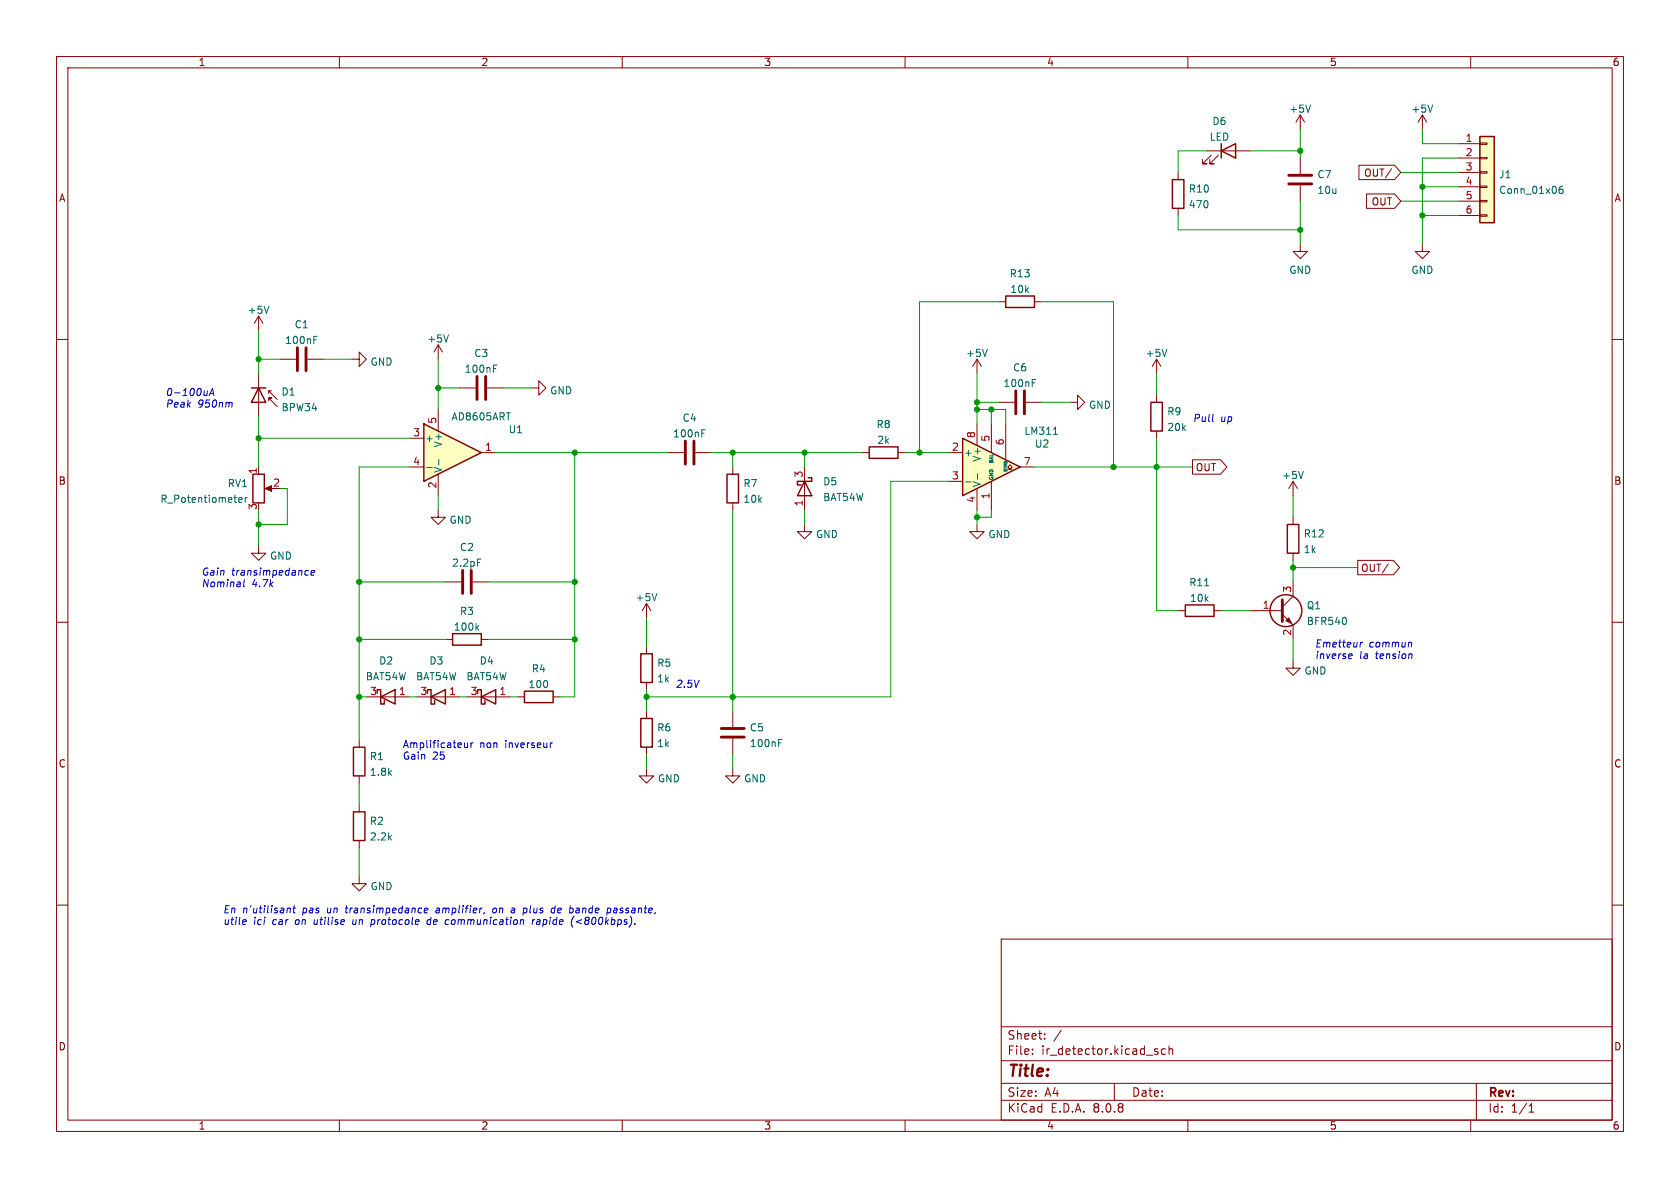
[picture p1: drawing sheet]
<svg xmlns="http://www.w3.org/2000/svg" width="297mm" height="210mm" viewBox="0 0 297 210" stroke-linecap="round" stroke-linejoin="round" font-family="sans-serif">
<g fill="none" stroke="#840000" stroke-width=".18">
<path d="M10 10h277v190h-277zM12 12h273v186h-273zM60 10v2M110 10v2M160 10v2M210 10v2M260 10v2M45.7 55.9l-.7 1.3M45.7 55.9v2.5M45.7 55.9l.8 1.3M10 60h2M45.7 66v7.7"/>
<path d="M47.5 70.9v-.5h.5h-.5l1.5 1.5M47.5 69.1v.5M48 69.1h-.5l1.5 1.5M176.5 71.1h2.8M181.4 71.1h2.7M285 60h2M129.5 82.6v1.2M129.5 88.9v1.3M152.4 80h1.3M158.7 80h1.3M10 110h2M114.3 114.3v1.3"/>
<path d="M285 110h2M114.3 120.7v1.2M63.5 154.9v1.3h1.3l-1.3 1.3-1.3-1.3h1.3M10 160h2M177 166h108v32h-108zM285 160h2M60 198v2M110 198v2M160 198v2M177 194.5h108M177 191.5h108M177 187.5h108"/>
<path d="M177 181.5h108M182.5 186.3v.1M182.5 185.5v.1M184.7 183.6v.1M184.7 182.8v.1M187.6 182.1l-1.3 2M197 191.5v3M204.3 185.9l.4 .1v.2l-.2 .2h-.3M204.3 185.4l.4 .1M206 185.5l-.4-.1-.3 .3v.4l.2 .2h.5M206.7 185.5l.2-.1 .3 .1 .1 .9M206.7 184.9v1.5"/>
<path d="M210 198v2M260 198v2M261 191.5v6.5M270.3 196.6h.9M270.3 195.5l.4-.4v1.5"/>
</g>
<path d="M179.6 69.1v4.1M181.1 69.1v4.1" fill="none" stroke="#840000" stroke-width=".51"/>
<path d="M47.5 54.1l-.4 1.3M182.5 67.7h.4M182.5 67.1h.6" fill="none" stroke="#006464" stroke-width=".18"/>
<path d="M44.4 68.6h2.6M45.7 68.6l1.3 2.5h-2.6zM153.7 79h5v2h-5zM128.5 83.8h2.1v5.1h-2.1zM113.3 115.6h2v5.1h-2z" fill="none" stroke="#840000" stroke-width=".25"/>
<path d="M170.2 77.5l10.1 5.1-10.1 5z" fill="#ffffc2"/>
<path d="M170.2 77.5l10.1 5.1-10.1 5zM203.5 71.1h2v5.1h-2zM44.7 83.8h2v5.1h-2zM142.2 85.1l1.3 2.5h-2.5zM142.9 84.5h.6v.6h-2.5v.6h.6M80 112h5.1v2h-5.1zM66.7 122.6v-.7h.6v2.6h.6v-.7M67.3 123.2l2.5-1.3v2.6z" fill="none" stroke="#840000" stroke-width=".25"/>
<g fill="none" stroke="#840000" stroke-width=".18">
<path d="M172.7 74.9v3.8M175.3 74.9v5.1M177.8 74.9v6.4M189.2 71.1h1.3v-1.2l1.3 1.2-1.3 1.3v-1.3M204.5 63.5l-.8 1.3M204.5 63.5v2.5M204.5 69.9v1.2M204.5 76.2v1.3M204.5 63.5l.7 1.3M45.7 96.5v1.3h1.3l-1.3 1.3-1.3-1.3h1.3M45.7 82.6v1.2M47.2 86.4h1.1"/>
<path d="M77.5 90.2v1.2h1.2l-1.2 1.3-1.3-1.3h1.3M118.1 80h2.8M122.9 80h2.8M142.2 82.6v7.6M167.6 80h2.6M167.6 85.1h2.6M172.7 92.7v1.3h1.3l-1.3 1.3-1.3-1.3h1.3M172.7 86.4v3.8M175.3 85.1v5.1M178.2 82.9h.4l-.4-.3 .4-.4 .3 .4-.3 .3h.3M180.3 82.6h2.6M78.7 102.9h2.8"/>
<path d="M78.7 113h1.3M83.6 102.9h2.8M85.1 113h1.3M64.8 123.2h7.6"/>
</g>
<path d="M124.1 76.6h.4M124.1 76h.6M186.2 76.8h.8M206.3 61.7l-.4 1.3M42.2 88.4l.6-.1-.1-.3h-.3l-.2 .1 .1 .6h.4M43.3 88v.8M43.7 88l-.4 .2M84.4 98.8h.6M170.7 85.2h1M172.8 83.8v.9M84.3 110.9l.3 .5M84.6 110.6l-.4 .4" fill="none" stroke="#006464" stroke-width=".18"/>
<path d="M121.2 78v4M122.7 78v4M81.8 100.8v4.1M83.3 100.8v4.1" fill="none" stroke="#840000" stroke-width=".51"/>
<path d="M46.9 86.4l1.1-.5v1z" fill="#840000" stroke="#840000" stroke-width=".18"/>
<path d="M74.9 74.9l10.2 5.1-10.2 5.1z" fill="#ffffc2"/>
<g fill="none" stroke="#840000" stroke-width=".25">
<path d="M177.8 52.3h5.1v2.1h-5.1zM74.9 74.9l10.2 5.1-10.2 5.1zM113.3 127h2v5.1h-2z"/>
<circle cx="227.3" cy="107.9" r="2.82"/>
</g>
<g fill="none" stroke="#840000" stroke-width=".18">
<path d="M176.5 53.3h1.3M182.9 53.3h1.2M49.5 63.5h2.8M54.4 63.5h2.7M62.2 63.5h1.3v-1.3l1.3 1.3-1.3 1.3v-1.3M72.4 77.5h2.5M77.5 61v2.5M77.5 72.4v3.8M77.5 61l-.8 1.2M77.5 61l.7 1.2M81.3 68.6h2.8M86.1 68.6h2.8"/>
<path d="M94 68.6h1.2v-1.3l1.3 1.3-1.3 1.3v-1.3M172.7 63.5l-.7 1.3M172.7 63.5v2.5M172.7 63.5l.8 1.3M72.4 82.6h2.5M77.5 83.8v3.8M85.1 80h2.5M142.2 92.7v1.3h1.3l-1.3 1.3-1.2-1.3h1.2M221 108h5.7M226.7 108.6l1.9 1.9v2.5M228.6 102.9v2.5l-1.9 1.9M114.3 135.9v1.3h1.3l-1.3 1.2-1.3-1.2h1.3"/>
<path d="M114.3 125.7v1.3M114.3 132.1v1.3M129.5 135.9v1.3h1.3l-1.3 1.2-1.2-1.2h1.2M129.5 125.7v2.8M129.5 130.6v2.8"/>
</g>
<path d="M55.5 59.5h.6M79.3 59.2l-.4 1.3M55.5 60.1h.4M87.2 65.1h.5M87.2 64.5h.6M174.5 61.7l-.4 1.3M75.5 82.6h.9M77.6 81.2v1M237.9 109.2l.1 .4-.1 .7M137.7 131.3h.4M137.7 130.7h.6" fill="none" stroke="#006464" stroke-width=".18"/>
<path d="M52.6 61.5v4M54.1 61.5v4M84.3 66.5v4.1M85.9 66.5v4.1M226.7 106v3.9M127.5 128.8h4.1M127.5 130.3h4.1" fill="none" stroke="#840000" stroke-width=".51"/>
<path d="M227.3 109.7l.5-.5 .5 1z" fill="#840000" stroke="#840000" stroke-width=".18"/>
<path d="M261.6 24.1h2.6v15.3h-2.6z" fill="#ffffc2"/>
<g fill="none" stroke="#840000" stroke-width=".18">
<path d="M208.3 30.5v1.3M208.3 36.8v1.3M213.4 26.7h7.6M214.1 27.4l-1.5 1.6h.8h-.8v-.8M215.4 27.4l-1.5 1.6h.7h-.7v-.8M229.9 20.3l-.8 1.3M229.9 20.3v2.6M229.9 27.9v2.8M229.9 32.8v2.8M229.9 20.3l.7 1.3M240.2 29.2h6.3l1.1 1.3-1.1 1.3h-6.3zM241.6 34.3h4.9l1.1 1.3-1.1 1.2h-4.9z"/>
<path d="M246 29.8l-1.1 1.7M251.5 20.3l-.8 1.3M251.5 20.3v2.6M251.5 20.3l.7 1.3M257.8 25.4h3.8M257.8 27.9h3.8M257.8 30.5h3.8M257.8 33h3.8M257.8 35.6h3.8M257.8 38.1h3.8M261.6 38h1.3v.2h-1.3zM261.6 35.4h1.3v.3h-1.3z"/>
<path d="M261.6 32.9h1.3v.2h-1.3zM261.6 30.4h1.3v.2h-1.3zM261.6 27.8h1.3v.3h-1.3zM261.6 25.3h1.3v.2h-1.3zM229.9 43.2v1.3h1.2l-1.2 1.2-1.3-1.2h1.3M251.5 43.2v1.3h1.2l-1.2 1.2-1.3-1.2h1.3M210.8 81.3h5l1.1 1.3-1.1 1.2h-5zM228.6 85.1v2.5M228.6 91.4v1.3M228.6 97.8v1.3M228.6 85.1l-.8 1.3M228.6 85.1l.8 1.3"/>
<path d="M240 99.1h6.3l1.1 1.2-1.1 1.3h-6.3zM245.4 99.7l-1 1.6M114.3 106.7l-.8 1.3M114.3 106.7v2.5M114.3 106.7l.8 1.3M208.3 108h1.2M214.6 108h1.3M228.6 116.8v1.3h1.3l-1.3 1.3-1.3-1.3h1.3M63.5 130.8v1.3M63.5 137.2v1.2M73.7 123.2h7.6M82.5 123.2h7.7"/>
<path d="M91.4 123.2h1.3M97.8 123.2h1.3M63.5 142.2v1.3M63.5 148.6v1.3"/>
</g>
<g fill="none" stroke="#840000" stroke-width=".25">
<path d="M207.3 31.8h2v5h-2zM215.9 26.7l2.5-1.3v2.5zM215.9 25.4v2.5M261.6 24.1h2.6v15.3h-2.6zM227.6 92.7h2v5.1h-2zM209.5 106.9h5.1v2.1h-5.1zM62.5 132.1h2v5.1h-2zM75.6 122.6v-.7h.6v2.6h.6v-.7M76.2 123.2l2.5-1.3v2.6zM84.5 122.6v-.7h.6v2.6h.6v-.7M85.1 123.2l2.5-1.3v2.6zM92.7 122.2h5.1v2h-5.1z"/>
<path d="M62.5 143.5h2v5.1h-2z"/>
</g>
<path d="M231.7 18.6l-.4 1.2M253.3 18.6l-.4 1.2M276.2 32.9l-.3 .1a.86 .86 0 0 0 0 1.2l.4-.1v-.4l-.2-.3-.4 .1-.1 .2M230.4 83.3l-.4 1.3M116.1 104.9l-.4 1.3M213 103.5h.7" fill="none" stroke="#006464" stroke-width=".18"/>
<path d="M227.8 32.5h4.1M227.8 31h4.1" fill="none" stroke="#840000" stroke-width=".51"/>
<g fill="none" stroke="#0000c2" stroke-width=".18">
<path d="M36.6 69.8l-.2 .1M36.7 69.1l-.1 .8M37 69.9l.6-1.2 .2 1.2M37.1 69.6h.7M40.9 71.1l.2 .2-.1 .7M43.2 102.5l-.1 1 .1 .2M54.1 100.9h.5M54.5 101.6l-.4 .1M55 101.3l.6-.2v-.2l-.4-.1-.2 .2v.6h.5M238.7 115.6h.3v.3l-.6 .1M238.9 116.4h-.3M240.5 113.5l-.1 .9"/>
<path d="M240.9 113.5l-.4 .3M249.2 113.5l.4 .2-.1 .7M249.6 115.6v.8M82.1 131.3l.1 .8 .3 .1 .2-.2M82.7 131.3v.9M83.3 131.3v.9M83.6 131.3l-.3 .3M97.6 131.3l-.3 .3M43.1 162.6h.4v.3l-.6 .1M43.4 163.4h-.4M50.9 160.6h.4v.8M51.8 160.5h.5"/>
<path d="M52 160.1l-.1 1.1 .3 .2M61 160.5h.5M62.4 162.6l-.1 .6 .2 .2M65.6 163.4h.4M65.7 162.6l-.2 1.2M66.1 162.6h-.4M75 160.9l.6-.1v-.2l-.4-.1-.2 .2v.6h.5M76.1 162.6h-.4l-.2 .6 .2 .2h.4M76.2 162.1l-.1 1.3M77.3 160.9l-.2 .2 .1 .3M77.3 160.5l-.1 .1M79 162.6h.4"/>
<path d="M79.3 163.4h-.2M85.6 161.3l-.1 .3M87.6 160.5l-.4 .1-.1 .5 .1 .2 .3 .1M90.5 160.6h.5M90.9 161.3l-.4 .1M91 160.8l-.6 .1M92.4 162.6l.2 .2-.1 .6M93 160.5l.2 .3-.2 .5M94.2 162.6l-.1 .8M94.5 162.6l-.4 .2M95 162.9l-.2 .2 .1 .3h.4M95.1 162.6h-.1"/>
<path d="M97.6 160.6h.5M98 161.3l-.4 .1M98.2 160.1l-.2 1.3M101.1 163.5l.2 .4M101.4 162l-.4 .8M101.8 161.1v.2M102.9 162.6l-1 .3 .9 .4M107.8 160.5l.2 .3-.1 .5M108.6 160.9l-.2 .2 .2 .3"/>
</g>
<g fill="none" stroke="#009600" stroke-width=".18">
<path d="M208.3 38.1v2.5h21.6M213.4 26.7h-5.1v3.8M221 26.7h8.9M229.9 22.9v5M229.9 35.6v7.6M247.6 30.5h10.2M247.6 35.6h10.2M251.5 22.9v2.5h6.3M251.5 33h6.3M251.5 38.1h6.3M257.8 27.9h-6.3v15.3M45.7 58.4v7.6"/>
<path d="M176.5 53.3h-13.9v26.7M184.1 53.3h12.7v29.3M45.7 73.7v8.9M45.7 77.5h26.7M45.7 63.5h3.8M57.1 63.5h5.1M77.5 63.5v8.9M77.5 68.6h3.8M88.9 68.6h5.1M172.7 66v8.9M172.7 72.4h5.1v2.5M172.7 71.1h3.8"/>
<path d="M175.3 72.4v2.5M184.1 71.1h5.1M204.5 66v3.9M204.5 77.5v30.5h3.8M45.7 90.2v6.3M49.5 86.4h1.3v6.3h-5.1M72.4 82.6h-8.9v48.2M77.5 87.6v2.6M87.6 80h30.5M101.6 80v43.2h-2.5M125.7 80h26.7M129.5 80v2.6"/>
<path d="M129.5 90.2v35.5M142.2 80v2.6M142.2 90.2v2.5M160 80h7.6M167.6 85.1h-10.1v38.1h-43.2M172.7 90.2v2.5M175.3 90.2v1.2h-2.6M182.9 82.6h27.9M228.6 87.6v3.8M228.6 99.1v3.8M63.5 113h15.2M63.5 102.9h15.2"/>
<path d="M86.4 113h15.2M86.4 102.9h15.2M114.3 109.2v5.1M215.9 108h5.1M228.6 100.3h11.4M228.6 113v3.8M63.5 138.4v3.8M63.5 123.2h1.3M72.4 123.2h1.3M81.3 123.2h1.2M90.2 123.2h1.2M114.3 121.9v3.8"/>
<path d="M114.3 133.4v2.5M129.5 133.4v2.5M63.5 149.9v5"/>
</g>
<g fill="#009600" stroke="#009600" stroke-width=".18">
<circle cx="204.5" cy="82.6" r=".46"/>
<circle cx="175.3" cy="72.4" r=".46"/>
<circle cx="172.7" cy="71.1" r=".46"/>
<circle cx="172.7" cy="72.4" r=".46"/>
<circle cx="196.8" cy="82.6" r=".46"/>
<circle cx="172.7" cy="91.4" r=".46"/>
<circle cx="45.7" cy="63.5" r=".46"/>
<circle cx="45.7" cy="77.5" r=".46"/>
<circle cx="77.5" cy="68.6" r=".46"/>
<circle cx="45.7" cy="92.7" r=".46"/>
<circle cx="129.5" cy="80" r=".46"/>
<circle cx="142.2" cy="80" r=".46"/>
<circle cx="162.6" cy="80" r=".46"/>
<circle cx="101.6" cy="113" r=".46"/>
<circle cx="129.5" cy="123.2" r=".46"/>
<circle cx="101.6" cy="80" r=".46"/>
<circle cx="114.3" cy="123.2" r=".46"/>
<circle cx="229.9" cy="26.7" r=".46"/>
<circle cx="251.5" cy="33" r=".46"/>
<circle cx="228.6" cy="100.3" r=".46"/>
<circle cx="229.9" cy="40.6" r=".46"/>
<circle cx="251.5" cy="38.1" r=".46"/>
<circle cx="63.5" cy="102.9" r=".46"/>
<circle cx="63.5" cy="113" r=".46"/>
<circle cx="63.5" cy="123.2" r=".46"/>
<circle cx="101.6" cy="102.9" r=".46"/>
</g>
<text font-size="2.8" fill="#840000" x="178" y="190.9">Title:</text>
<g font-size="2.1" fill="#840000">
<text x="178" y="184">Sheet:</text>
<text x="178" y="186.7">File:</text>
<text x="184.1" y="186.7">ir_detector.kicad_sch</text>
<text x="178" y="196.9">KiCad</text>
<text x="178" y="194.1">Size:</text>
<text x="184.7" y="194.1">A4</text>
<text x="185.7" y="196.9">E.D.A.</text>
<text x="193.3" y="196.9">8.0.8</text>
<text x="200" y="194.1">Date:</text>
<text x="263" y="194.3">Rev:</text>
<text x="263" y="196.9">Id:</text>
<text x="267.1" y="196.9">1/1</text>
</g>
<g font-size="1.8" fill="#840000">
<text x="35" y="11.9">1</text>
<text x="85" y="11.9">2</text>
<text x="135" y="11.9">3</text>
<text x="185" y="11.9">4</text>
<text x="235" y="11.9">5</text>
<text x="285" y="11.9">6</text>
<text x="10.3" y="35.9">A</text>
<text x="241.1" y="31.4">OUT/</text>
<text x="285.3" y="35.9">A</text>
<text x="242.4" y="36.5">OUT</text>
<text x="211.3" y="83.5">OUT</text>
<text x="10.3" y="85.9">B</text>
<text x="285.3" y="85.9">B</text>
<text x="240.5" y="101.3">OUT/</text>
<text x="10.3" y="135.9">C</text>
<text x="285.3" y="135.9">C</text>
<text x="10.3" y="185.9">D</text>
<text x="285.3" y="185.9">D</text>
<text x="35" y="199.9">1</text>
<text x="85" y="199.9">2</text>
<text x="135" y="199.9">3</text>
<text x="185" y="199.9">4</text>
<text x="235" y="199.9">5</text>
<text x="285" y="199.9">6</text>
</g>
<g font-size="1.8" fill="#006464">
<text x="214.2" y="22.3">D6</text>
<text x="227.8" y="20.1">+5V</text>
<text x="249.4" y="20.1">+5V</text>
<text x="213.8" y="25.1">LED</text>
<text x="210.1" y="34.2">R10</text>
<text x="232.8" y="31.7">C7</text>
<text x="232.8" y="34.5">10u</text>
<text x="264.9" y="31.7">J1</text>
<text x="264.9" y="34.5">Conn_01x06</text>
<text x="210.1" y="37">470</text>
<text x="178.4" y="49.2">R13</text>
<text x="178.5" y="52">10k</text>
<text x="227.8" y="48.6">GND</text>
<text x="249.4" y="48.6">GND</text>
<text x="43.7" y="55.7">+5V</text>
<text x="52" y="58.2">C1</text>
<text x="50.3" y="61">100nF</text>
<text x="65.4" y="64.8">GND</text>
<text x="75.4" y="60.8">+5V</text>
<text x="83.7" y="63.3">C3</text>
<text x="170.7" y="63.3">+5V</text>
<text x="179" y="65.9">C6</text>
<text x="202.4" y="63.3">+5V</text>
<text x="49.7" y="70.1">D1</text>
<text x="82.1" y="66.1">100nF</text>
<text x="97.2" y="69.9">GND</text>
<text x="177.3" y="68.6">100nF</text>
<text x="49.7" y="72.9">BPW34</text>
<text x="79.7" y="74.5">AD8605ART</text>
<text x="89.8" y="76.8">U1</text>
<text x="118.9" y="77.5">100nF</text>
<text x="120.6" y="74.7">C4</text>
<text x="154.9" y="75.9">R8</text>
<text x="181" y="77.1">LM311</text>
<text x="192.4" y="72.5">GND</text>
<text x="206.3" y="73.6">R9</text>
<text x="206.3" y="76.4">20k</text>
<text x="75.1" y="78.3">+</text>
<text x="78.3" y="83.7" transform="rotate(-90 78.3 83.7)">V-</text>
<text x="78.3" y="79.2" transform="rotate(-90 78.3 79.2)">V+</text>
<text x="155" y="78.7">2k</text>
<text x="170.3" y="80.9">+</text>
<text x="173.6" y="81.7" transform="rotate(-90 173.6 81.7)">V+</text>
<text x="182.9" y="79.3">U2</text>
<text x="28.2" y="89.1">R_Potentiometer</text>
<text x="40.2" y="86.3">RV1</text>
<text x="131.3" y="86.3">R7</text>
<text x="131.3" y="89.1">10k</text>
<text x="145.4" y="86">D5</text>
<text x="145.4" y="88.8">BAT54W</text>
<text x="173.6" y="86.2" transform="rotate(-90 173.6 86.2)">V-</text>
<text x="226.6" y="84.9">+5V</text>
<text x="79.4" y="92.8">GND</text>
<text x="144.2" y="95.3">GND</text>
<text x="174.6" y="95.3">GND</text>
<text x="230.4" y="95.2">R12</text>
<text x="47.6" y="99.1">GND</text>
<text x="79.8" y="100.4">2.2pF</text>
<text x="81.2" y="97.6">C2</text>
<text x="230.4" y="98">1k</text>
<text x="112.3" y="106.5">+5V</text>
<text x="210.1" y="103.8">R11</text>
<text x="210.3" y="106.6">10k</text>
<text x="230.9" y="107.9">Q1</text>
<text x="80.1" y="111.7">100k</text>
<text x="81.2" y="108.9">R3</text>
<text x="230.9" y="110.7">BFR540</text>
<text x="66.9" y="117.7">D2</text>
<text x="75.8" y="117.7">D3</text>
<text x="84.7" y="117.7">D4</text>
<text x="93.9" y="119.1">R4</text>
<text x="116.1" y="118.1">R5</text>
<text x="230.5" y="119.5">GND</text>
<text x="64.6" y="120.4">BAT54W</text>
<text x="73.5" y="120.4">BAT54W</text>
<text x="82.3" y="120.4">BAT54W</text>
<text x="93.3" y="121.8">100</text>
<text x="116.1" y="120.8">1k</text>
<text x="116.1" y="129.5">R6</text>
<text x="132.5" y="129.5">C5</text>
<text x="65.3" y="134.6">R1</text>
<text x="65.3" y="137.4">1.8k</text>
<text x="116.1" y="132.3">1k</text>
<text x="132.5" y="132.3">100nF</text>
<text x="116.2" y="138.5">GND</text>
<text x="131.5" y="138.5">GND</text>
<text x="65.3" y="146">R2</text>
<text x="65.3" y="148.8">2.2k</text>
<text x="65.4" y="157.6">GND</text>
</g>
<g font-size="1.8" fill="#a90000">
<text x="259" y="25.1">1</text>
<text x="259" y="27.7">2</text>
<text x="259" y="30.2">3</text>
<text x="259" y="32.8">4</text>
<text x="259" y="35.3">5</text>
<text x="259" y="37.8">6</text>
<text x="73" y="77.2">3</text>
<text x="77.2" y="75" transform="rotate(-90 77.2 75)">5</text>
<text x="172.5" y="77.5" transform="rotate(-90 172.5 77.5)">8</text>
<text x="45.5" y="83.9" transform="rotate(-90 45.5 83.9)">1</text>
<text x="73" y="82.3">4</text>
<text x="85.7" y="79.8">1</text>
<text x="168.2" y="79.8">2</text>
<text x="175" y="78.2" transform="rotate(-90 175 78.2)">5</text>
<text x="177.5" y="78.8" transform="rotate(-90 177.5 78.8)">6</text>
<text x="180.9" y="82.3">7</text>
<text x="48.2" y="86.1">2</text>
<text x="77.2" y="86.4" transform="rotate(-90 77.2 86.4)">2</text>
<text x="142" y="89.6" transform="rotate(-90 142 89.6)">1</text>
<text x="142" y="84.5" transform="rotate(-90 142 84.5)">3</text>
<text x="168.2" y="84.8">3</text>
<text x="172.5" y="89" transform="rotate(-90 172.5 89)">4</text>
<text x="175" y="88.3" transform="rotate(-90 175 88.3)">1</text>
<text x="45.5" y="90.2" transform="rotate(-90 45.5 90.2)">3</text>
<text x="223.1" y="107.7">1</text>
<text x="228.3" y="104.8" transform="rotate(-90 228.3 104.8)">3</text>
<text x="228.3" y="112.5" transform="rotate(-90 228.3 112.5)">2</text>
<text x="65.3" y="122.9">3</text>
<text x="70.4" y="122.9">1</text>
<text x="74.2" y="122.9">3</text>
<text x="79.3" y="122.9">1</text>
<text x="83.1" y="122.9">3</text>
<text x="88.2" y="122.9">1</text>
</g>
<g font-size="1.8" fill="#0000c2">
<text x="29.2" y="70.1">0-100uA</text>
<text x="29.2" y="72.1">Peak</text>
<text x="34.9" y="72.1">950nm</text>
<text x="210.8" y="74.7">Pull</text>
<text x="215.7" y="74.7">up</text>
<text x="35.6" y="101.8">Gain</text>
<text x="40.9" y="101.8">transimpedance</text>
<text x="35.6" y="103.9">Nominal</text>
<text x="44.5" y="103.9">4.7k</text>
<text x="232.4" y="114.5">Emetteur</text>
<text x="232.4" y="116.6">inverse</text>
<text x="240.3" y="116.6">la</text>
<text x="242" y="114.5">commun</text>
<text x="243.3" y="116.6">tension</text>
<text x="119.4" y="121.7">2.5V</text>
<text x="71.1" y="132.3">Amplificateur</text>
<text x="71.1" y="134.4">Gain</text>
<text x="76.5" y="134.4">25</text>
<text x="84.8" y="132.3">non</text>
<text x="89.4" y="132.3">inverseur</text>
<text x="39.4" y="161.5">En</text>
<text x="42.8" y="161.5">n'utilisant</text>
<text x="53.6" y="161.5">pas</text>
<text x="58.1" y="161.5">un</text>
<text x="61.5" y="161.5">transimpedance</text>
<text x="77.7" y="161.5">amplifier,</text>
<text x="87.9" y="161.5">on</text>
<text x="91.4" y="161.5">a</text>
<text x="93.7" y="161.5">plus</text>
<text x="98.9" y="161.5">de</text>
<text x="102.3" y="161.5">bande</text>
<text x="109.2" y="161.5">passante,</text>
<text x="39.4" y="163.6">utile</text>
<text x="44.8" y="163.6">ici</text>
<text x="48.2" y="163.6">car</text>
<text x="52.4" y="163.6">on</text>
<text x="55.9" y="163.6">utilise</text>
<text x="62.9" y="163.6">un</text>
<text x="66.4" y="163.6">protocole</text>
<text x="76.5" y="163.6">de</text>
<text x="79.9" y="163.6">communication</text>
<text x="95.5" y="163.6">rapide</text>
<text x="102.6" y="163.6">(&lt;800kbps).</text>
</g>
<g font-size=".9" fill="#006464">
<text x="175.8" y="82.2" transform="rotate(-90 175.8 82.2)">BAL</text>
<text x="175.8" y="85" transform="rotate(-90 175.8 85)">GND</text>
</g>
<text font-size=".7" fill="#006464" x="178.3" y="83.6" transform="rotate(-90 178.3 83.6)">STRB</text>
</svg>
